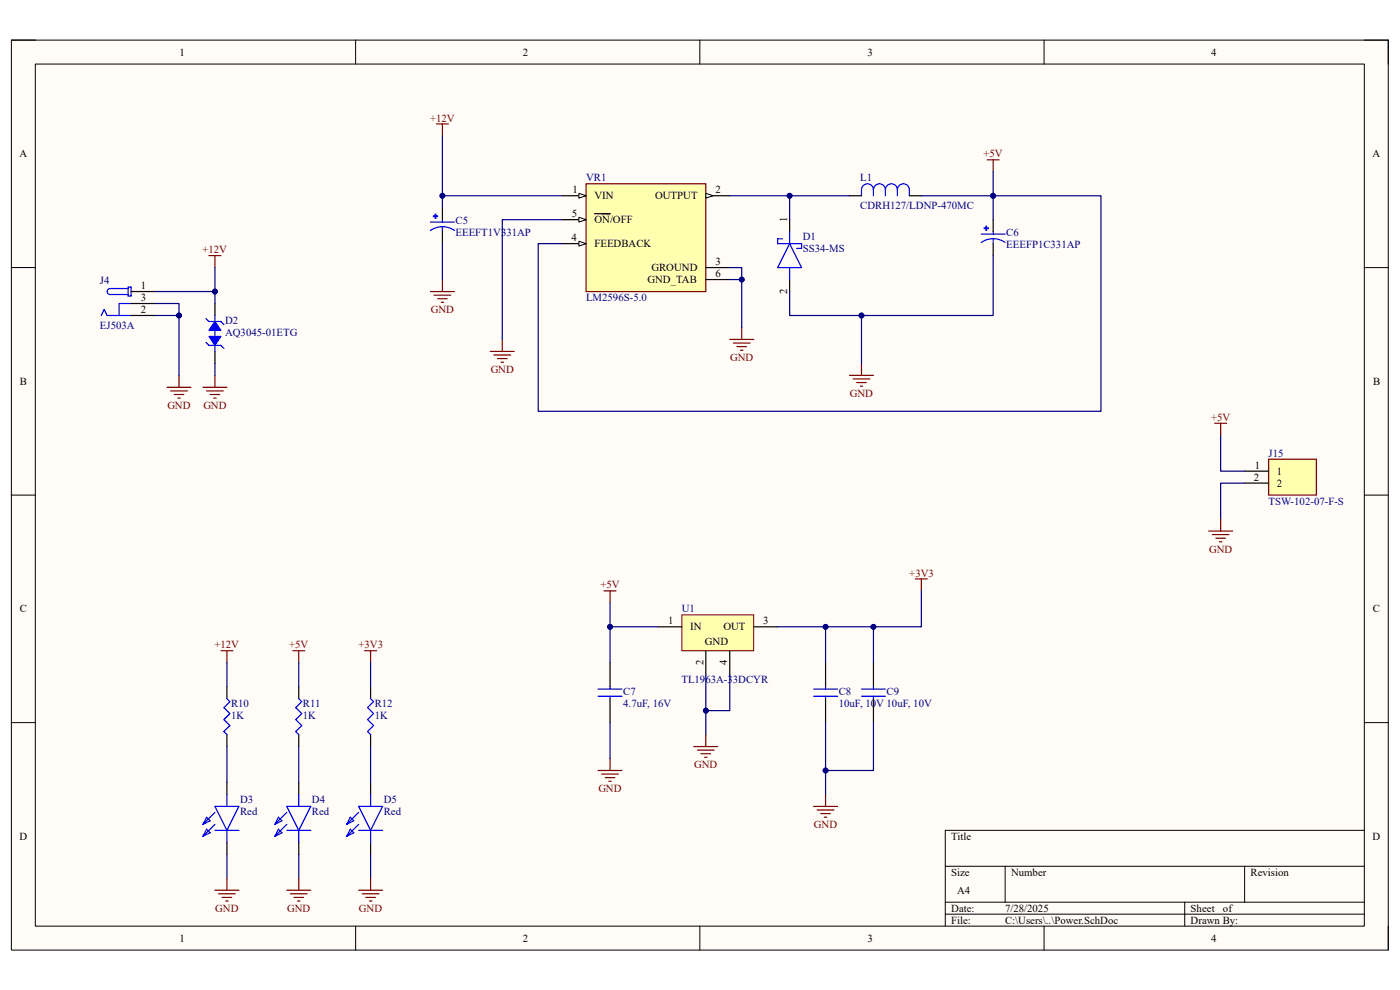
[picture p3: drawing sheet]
<svg xmlns="http://www.w3.org/2000/svg" width="297mm" height="210mm" viewBox="0 0 297 210" stroke-linecap="round" stroke-linejoin="round" font-family="sans-serif">
<path d="M2.4 8.5h292.1v193h-292.1z" fill-rule="evenodd" fill="#fffcf8"/>
<path d="M2.4 8.5h292.1v193h-292.1z" fill="none" stroke="#000" stroke-width=".21"/>
<path d="M7.5 13.6h281.9v182.9h-281.9z" fill-rule="evenodd" fill="#fffcf8"/>
<g fill="none" stroke="#000" stroke-width=".21">
<path d="M2.4 8.5h5.1M7.5 13.6h281.9v182.9h-281.9zM75.4 8.5v5.1M148.5 8.5v5.1M221.5 8.5v5.1M289.4 8.5h5.1v5.1M2.4 56.8h5.1M289.4 56.8h5.1M2.4 105h5.1M289.4 105h5.1M2.4 153.3h5.1M289.4 153.3h5.1"/>
<path d="M289.4 176.1h-88.9v20.4M75.4 196.5v5M148.5 196.5v5M200.5 183.8h88.9M200.5 191.4h88.9M200.5 193.9h88.9M213.2 183.8v7.6M221.5 196.5v5M251.3 191.4v5.1M264 183.8v7.6M294.5 196.5v5"/>
</g>
<path d="M124.3 39h25.4v22.8h-25.4z" fill-rule="evenodd" fill="#ffffb0"/>
<path d="M124.3 39h25.4v22.8h-25.4z" fill="none" stroke="#800000" stroke-width=".25"/>
<path d="M119.3 41.5h5" fill="none" stroke="#000" stroke-width=".25"/>
<path d="M122.8 41l1.5 .5-1.5 .5z" fill="#f8fcff"/>
<path d="M122.8 41l1.5 .5-1.5 .5z" fill="none" stroke="#000" stroke-width=".21"/>
<path d="M119.3 46.6h5" fill="none" stroke="#000" stroke-width=".25"/>
<path d="M122.8 46.1l1.5 .5-1.5 .5z" fill="#f8fcff"/>
<path d="M122.8 46.1l1.5 .5-1.5 .5z" fill="none" stroke="#000" stroke-width=".21"/>
<path d="M119.3 51.7h5M126.1 45.3h3.3" fill="none" stroke="#000" stroke-width=".25"/>
<path d="M122.8 51.2l1.5 .5-1.5 .5z" fill="#f8fcff"/>
<path d="M122.8 51.2l1.5 .5-1.5 .5z" fill="none" stroke="#000" stroke-width=".21"/>
<path d="M149.7 41.5h5.1" fill="none" stroke="#000" stroke-width=".25"/>
<path d="M149.7 41l1.6 .5-1.6 .5z" fill="#f8fcff"/>
<path d="M149.7 41l1.6 .5-1.6 .5z" fill="none" stroke="#000" stroke-width=".21"/>
<path d="M149.7 56.8h5.1M149.7 59.3h5.1" fill="none" stroke="#000" stroke-width=".25"/>
<path d="M92.3 45.4h.2v.9h-.2z" fill-rule="evenodd" fill="#00f"/>
<path d="M92.3 45.4h.2v.9h-.2z" fill="none" stroke="#00f" stroke-width=".25"/>
<path d="M91.9 45.8h.9v.1h-.9z" fill-rule="evenodd" fill="#00f"/>
<g fill="none" stroke="#00f" stroke-width=".25">
<path d="M91.3 48.9a4.4 4.4 0 0 1 5.1 0M91.3 47.1h5.1M91.9 45.8h.9v.1h-.9zM93.9 46.6v.5M93.9 48.1v1M166 50.7h-1v1h5.1v1h-1.1M167.5 51.7l2.6 5.1h-5.1zM167.5 49.1v2.6M167.5 56.8v2.5M21.5 66.9l.6-1.2 .6 1.2h5.1M27.2 61.2h-3.8a.63 .63 0 0 0-.7 .6 .63 .63 0 0 0 .7 .7h3.8M27.2 60.9h.6v1.9h-.6z"/>
<path d="M27.8 64.4h-2.5v2.5"/>
</g>
<path d="M93.9 44.1v2.5M93.9 49.1v2.6M167.5 46.6v2.5M167.5 59.3v2.5M27.8 61.8h5.1M27.8 64.4h5.1M27.8 66.9h5.1" fill="none" stroke="#000" stroke-width=".25"/>
<path d="M209.2 48h.1v.9h-.1z" fill-rule="evenodd" fill="#00f"/>
<path d="M209.2 48h.1v.9h-.1z" fill="none" stroke="#00f" stroke-width=".25"/>
<path d="M208.8 48.4h.9v.1h-.9z" fill-rule="evenodd" fill="#00f"/>
<g fill="none" stroke="#00f" stroke-width=".25">
<path d="M185.3 40.3v1.2M185.3 40.3a1.27 1.27 0 0 0-1.3-1.3 1.27 1.27 0 0 0-1.2 1.3v1.2M185.3 40.3a1.27 1.27 0 0 1 1.3-1.3 1.27 1.27 0 0 1 1.2 1.3M187.8 40.3a1.27 1.27 0 0 1 1.3-1.3 1.27 1.27 0 0 1 1.3 1.3M187.8 40.3v1.2M190.4 40.3a1.27 1.27 0 0 1 1.3-1.3 1.27 1.27 0 0 1 1.2 1.3v1.2M190.4 40.3v1.2M208.2 51.4a4.4 4.4 0 0 1 5 0M208.2 49.7h5M208.8 48.4h.9v.1h-.9zM210.7 49.1v.6M210.7 50.7v1"/>
<path d="M43.7 72.6l.6 .7h2.6l.6 .6M43.7 67.6l.6 .6h2.6l.6 .6M45.6 66.9v7.6"/>
</g>
<path d="M180.2 41.5h2.6M192.9 41.5h2.6M210.7 46.6v2.5M210.7 51.7v2.5M45.6 64.4v2.5M45.6 74.5v2.6" fill="none" stroke="#000" stroke-width=".25"/>
<g fill="none" stroke="#800000" stroke-width=".25">
<path d="M44.3 54.2h2.6M45.6 54.2v2.6M93.9 59.3v2.5M38 79.6v2.6M91.3 61.8h5.1M92.1 62.6h3.5M92.8 63.4h2.1M93.6 64.1h.5M180.2 79.6h5.1M182.8 77.1v2.5M35.4 82.2h5.1M36.2 82.9h3.6"/>
<path d="M37 83.7h2M37.7 84.5h.5M181 80.4h3.5M181.7 81.2h2.1M182.5 81.9h.5"/>
</g>
<path d="M44.3 71.4h2.6l-1.3 1.9z" fill="#00f"/>
<path d="M44.3 71.4h2.6l-1.3 1.9z" fill="none" stroke="#00f" stroke-width=".25"/>
<path d="M45.6 68.2l1.3 1.9h-2.6z" fill="#00f"/>
<path d="M45.6 68.2l1.3 1.9h-2.6z" fill="none" stroke="#00f" stroke-width=".25"/>
<g fill="none" stroke="#800000" stroke-width=".25">
<path d="M92.6 26.3h2.5M93.9 26.3v2.5M209.4 33.9h2.6M210.7 33.9v2.5M45.6 79.6v2.6M104 74.5h5.1M104.8 75.3h3.5M105.5 76.1h2.1M106.3 76.8h.5M106.6 72v2.5M154.8 72h5.1M155.6 72.8h3.5"/>
<path d="M156.3 73.5h2.1M157.1 74.3h.5M157.4 69.5v2.5M43.1 82.2h5M43.8 82.9h3.6M44.6 83.7h2M45.3 84.5h.5"/>
</g>
<path d="M144.7 130.4h15.2v7.6h-15.2z" fill-rule="evenodd" fill="#ffffb0"/>
<path d="M144.7 130.4h15.2v7.6h-15.2z" fill="none" stroke="#800000" stroke-width=".21"/>
<g fill="none" stroke="#000" stroke-width=".25">
<path d="M139.6 133h5.1M149.7 138v5.1M154.8 138v5.1M159.9 133h5.1M48.1 145.7v2.5M48.1 155.8v2.6M63.4 145.7v2.5M63.4 155.8v2.6M78.6 145.7v2.5M78.6 155.8v2.6M129.4 140.6v5.1M129.4 148.2v5.1"/>
<path d="M175.1 140.6v5.1M175.1 148.2v5.1M185.3 140.6v5.1M185.3 148.2v5.1M48.1 166v2.5M48.1 178.7v2.5M63.4 166v2.5M63.4 178.7v2.5M78.6 166v2.5M78.6 178.7v2.5"/>
</g>
<g fill="none" stroke="#800000" stroke-width=".25">
<path d="M46.9 138h2.5M48.1 138v2.6M62.1 138h2.5M63.4 138v2.6M77.3 138h2.6M78.6 138v2.6M128.1 125.3h2.6M129.4 125.3v2.6M194.2 122.8h2.5M195.5 122.8v2.5M147.2 158.4h5.1M148 159.1h3.5"/>
<path d="M148.7 159.9h2.1M149.7 155.8v2.6M126.9 163.4h5.1M127.6 164.2h3.6M128.4 165h2M129.2 165.7h.5M129.4 160.9v2.5M149.5 160.7h.5M172.6 171.1h5.1M173.4 171.8h3.5M174.1 172.6h2.1M174.9 173.4h.5"/>
<path d="M175.1 168.5v2.6"/>
</g>
<g fill="none" stroke="#00f" stroke-width=".25">
<path d="M48.1 148.2l.7 .6-1.3 1.3 1.3 1.3-1.3 1.3 1.3 1.2-1.3 1.3 .6 .6M63.4 148.2l.6 .6-1.3 1.3 1.3 1.3-1.3 1.3 1.3 1.2-1.3 1.3 .7 .6M78.6 148.2l.7 .6-1.3 1.3 1.3 1.3-1.3 1.3 1.3 1.2-1.3 1.3 .6 .6M126.9 147.7h5.1M126.9 146.2h5.1M129.4 145.7v.5M129.4 147.7v.5M172.6 147.7h5.1M172.6 146.2h5.1M175.1 145.7v.5M175.1 147.7v.5M182.8 147.7h5"/>
<path d="M182.8 146.2h5M185.3 145.7v.5M185.3 147.7v.5M43.8 175.9l.8 .8-1.5 .7zM43.8 173.4l.8 .7-1.5 .8zM45.6 171.1h5.1l-2.6 5zM45.6 172.3l-2.5 2.6M45.6 176.1h5.1M45.6 174.9l-2.5 2.5M48.1 168.5v2.6M48.1 176.1v2.6M59.1 175.9l.7 .8-1.5 .7z"/>
<path d="M59.1 173.4l.7 .7-1.5 .8zM60.8 171.1h5.1l-2.5 5zM60.8 172.3l-2.5 2.6M60.8 176.1h5.1M60.8 174.9l-2.5 2.5M63.4 168.5v2.6M63.4 176.1v2.6M74.3 175.9l.8 .8-1.6 .7zM74.3 173.4l.8 .7-1.6 .8zM76.1 171.1h5.1l-2.6 5M76.1 171.1l2.5 5M76.1 176.1h5.1"/>
<path d="M76.1 174.9l-2.6 2.5M76.1 172.3l-2.6 2.6M78.6 168.5v2.6M78.6 176.1v2.6"/>
</g>
<path d="M93.9 51.7v7.6M210.7 54.2v12.7h-43.2v-5.1" fill="none" stroke="#000080" stroke-width=".25"/>
<circle cx="182.8" cy="66.9" r=".51" fill="#000080"/>
<circle cx="182.8" cy="66.9" r=".51" fill="none" stroke="#000080" stroke-width=".21"/>
<path d="M182.8 66.9v10.2" fill="none" stroke="#000080" stroke-width=".25"/>
<circle cx="182.8" cy="66.9" r=".51" fill="#000080"/>
<circle cx="182.8" cy="66.9" r=".51" fill="none" stroke="#000080" stroke-width=".21"/>
<path d="M167.5 41.5h12.7" fill="none" stroke="#000080" stroke-width=".25"/>
<circle cx="167.5" cy="41.5" r=".51" fill="#000080"/>
<circle cx="167.5" cy="41.5" r=".51" fill="none" stroke="#000080" stroke-width=".21"/>
<path d="M195.5 41.5h15.2v5.1" fill="none" stroke="#000080" stroke-width=".25"/>
<circle cx="210.7" cy="41.5" r=".51" fill="#000080"/>
<circle cx="210.7" cy="41.5" r=".51" fill="none" stroke="#000080" stroke-width=".21"/>
<path d="M45.6 56.8v5h-12.7" fill="none" stroke="#000080" stroke-width=".25"/>
<circle cx="45.6" cy="61.8" r=".51" fill="#000080"/>
<circle cx="45.6" cy="61.8" r=".51" fill="none" stroke="#000080" stroke-width=".21"/>
<path d="M32.9 66.9h5.1v12.7" fill="none" stroke="#000080" stroke-width=".25"/>
<circle cx="38" cy="66.9" r=".51" fill="#000080"/>
<circle cx="38" cy="66.9" r=".51" fill="none" stroke="#000080" stroke-width=".21"/>
<path d="M32.9 64.4h5.1v2.5" fill="none" stroke="#000080" stroke-width=".25"/>
<circle cx="38" cy="66.9" r=".51" fill="#000080"/>
<circle cx="38" cy="66.9" r=".51" fill="none" stroke="#000080" stroke-width=".21"/>
<path d="M45.6 61.8v2.6" fill="none" stroke="#000080" stroke-width=".25"/>
<circle cx="45.6" cy="61.8" r=".51" fill="#000080"/>
<circle cx="45.6" cy="61.8" r=".51" fill="none" stroke="#000080" stroke-width=".21"/>
<path d="M210.7 36.4v5.1M45.6 77.1v2.5" fill="none" stroke="#000080" stroke-width=".25"/>
<circle cx="210.7" cy="41.5" r=".51" fill="#000080"/>
<circle cx="210.7" cy="41.5" r=".51" fill="none" stroke="#000080" stroke-width=".21"/>
<path d="M149.7 143.1v7.6h5.1v-7.6" fill="none" stroke="#000080" stroke-width=".25"/>
<circle cx="149.7" cy="150.7" r=".51" fill="#000080"/>
<circle cx="149.7" cy="150.7" r=".51" fill="none" stroke="#000080" stroke-width=".21"/>
<path d="M149.7 150.7v5.1" fill="none" stroke="#000080" stroke-width=".25"/>
<circle cx="149.7" cy="150.7" r=".51" fill="#000080"/>
<circle cx="149.7" cy="150.7" r=".51" fill="none" stroke="#000080" stroke-width=".21"/>
<path d="M139.6 133h-10.2v7.6" fill="none" stroke="#000080" stroke-width=".25"/>
<circle cx="129.4" cy="133" r=".51" fill="#000080"/>
<circle cx="129.4" cy="133" r=".51" fill="none" stroke="#000080" stroke-width=".21"/>
<path d="M129.4 127.9v5.1" fill="none" stroke="#000080" stroke-width=".25"/>
<circle cx="129.4" cy="133" r=".51" fill="#000080"/>
<circle cx="129.4" cy="133" r=".51" fill="none" stroke="#000080" stroke-width=".21"/>
<path d="M165 133h10.1v7.6" fill="none" stroke="#000080" stroke-width=".25"/>
<circle cx="175.1" cy="133" r=".51" fill="#000080"/>
<circle cx="175.1" cy="133" r=".51" fill="none" stroke="#000080" stroke-width=".21"/>
<path d="M175.1 133h10.2v7.6" fill="none" stroke="#000080" stroke-width=".25"/>
<circle cx="185.3" cy="133" r=".51" fill="#000080"/>
<circle cx="185.3" cy="133" r=".51" fill="none" stroke="#000080" stroke-width=".21"/>
<circle cx="175.1" cy="133" r=".51" fill="#000080"/>
<circle cx="175.1" cy="133" r=".51" fill="none" stroke="#000080" stroke-width=".21"/>
<path d="M175.1 153.3v10.1h10.2v-10.1" fill="none" stroke="#000080" stroke-width=".25"/>
<circle cx="175.1" cy="163.4" r=".51" fill="#000080"/>
<circle cx="175.1" cy="163.4" r=".51" fill="none" stroke="#000080" stroke-width=".21"/>
<path d="M175.1 163.4v5.1" fill="none" stroke="#000080" stroke-width=".25"/>
<circle cx="175.1" cy="163.4" r=".51" fill="#000080"/>
<circle cx="175.1" cy="163.4" r=".51" fill="none" stroke="#000080" stroke-width=".21"/>
<path d="M195.5 125.3v7.7h-10.2M129.4 153.3v7.6" fill="none" stroke="#000080" stroke-width=".25"/>
<circle cx="185.3" cy="133" r=".51" fill="#000080"/>
<circle cx="185.3" cy="133" r=".51" fill="none" stroke="#000080" stroke-width=".21"/>
<path d="M154.8 41.5h12.7v5.1M48.1 140.6v5.1M48.1 158.4v7.6M63.4 140.6v5.1M63.4 158.4v7.6M78.6 140.6v5.1M78.6 158.4v7.6M48.1 181.2v5.1M63.4 181.2v5.1M78.6 181.2v5.1" fill="none" stroke="#000080" stroke-width=".25"/>
<g fill="none" stroke="#800000" stroke-width=".25">
<path d="M45.6 188.8h5.1M46.4 189.6h3.5M47.1 190.4h2.1M47.9 191.1h.5M48.1 186.3v2.5M60.8 188.8h5.1M61.6 189.6h3.6M62.4 190.4h2M63.1 191.1h.5M63.4 186.3v2.5M76.1 188.8h5.1M76.8 189.6h3.6"/>
<path d="M77.6 190.4h2M78.4 191.1h.5M78.6 186.3v2.5"/>
</g>
<circle cx="167.5" cy="41.5" r=".51" fill="#000080"/>
<circle cx="167.5" cy="41.5" r=".51" fill="none" stroke="#000080" stroke-width=".21"/>
<path d="M154.8 56.8h2.6v2.5" fill="none" stroke="#000080" stroke-width=".25"/>
<circle cx="157.4" cy="59.3" r=".51" fill="#000080"/>
<circle cx="157.4" cy="59.3" r=".51" fill="none" stroke="#000080" stroke-width=".21"/>
<path d="M154.8 59.3h2.6v10.2" fill="none" stroke="#000080" stroke-width=".25"/>
<circle cx="157.4" cy="59.3" r=".51" fill="#000080"/>
<circle cx="157.4" cy="59.3" r=".51" fill="none" stroke="#000080" stroke-width=".21"/>
<path d="M210.7 41.5h22.9v45.7h-119.4v-35.5h5.1" fill="none" stroke="#000080" stroke-width=".25"/>
<circle cx="210.7" cy="41.5" r=".51" fill="#000080"/>
<circle cx="210.7" cy="41.5" r=".51" fill="none" stroke="#000080" stroke-width=".21"/>
<path d="M93.9 28.8v12.7M119.3 46.6h-12.7v25.4" fill="none" stroke="#000080" stroke-width=".25"/>
<circle cx="93.9" cy="41.5" r=".51" fill="#000080"/>
<circle cx="93.9" cy="41.5" r=".51" fill="none" stroke="#000080" stroke-width=".21"/>
<path d="M119.3 41.5h-25.4v2.6" fill="none" stroke="#000080" stroke-width=".25"/>
<circle cx="93.9" cy="41.5" r=".51" fill="#000080"/>
<circle cx="93.9" cy="41.5" r=".51" fill="none" stroke="#000080" stroke-width=".21"/>
<path d="M269.1 97.4h10.2v7.6h-10.2z" fill-rule="evenodd" fill="#ffffb0"/>
<path d="M257.7 89.8h2.5M259 89.8v2.5M269.1 97.4h10.2v7.6h-10.2zM256.4 112.6h5.1M257.2 113.4h3.5M257.9 114.2h2.1M258.7 114.9h.5M259 110.1v2.5" fill="none" stroke="#800000" stroke-width=".25"/>
<path d="M264 99.9h5.1M264 102.5h5.1" fill="none" stroke="#000" stroke-width=".25"/>
<path d="M259 92.3v7.6h5M264 102.5h-5v7.6" fill="none" stroke="#000080" stroke-width=".25"/>
<g font-size="2.3">
<text x="38.1" y="11.8">1</text>
<text x="110.9" y="11.8">2</text>
<text x="184" y="11.8">3</text>
<text x="256.9" y="11.8">4</text>
<text x="4.1" y="33.4">A</text>
<text x="291.2" y="33.4">A</text>
<text x="121.5" y="41">1</text>
<text x="151.8" y="41">2</text>
<text x="121.3" y="46.1">5</text>
<text x="126.1" y="42.3">VIN</text>
<text x="126.1" y="47.4">ON/OFF</text>
<text x="139" y="42.3">OUTPUT</text>
<text x="167" y="47.1" transform="rotate(-90 167 47.1)">1</text>
<text x="121.2" y="51.2">4</text>
<text x="126.1" y="52.5">FEEDBACK</text>
<text x="138.2" y="57.5">GROUND</text>
<text x="151.8" y="56.3">3</text>
<text x="151.8" y="58.8">6</text>
<text x="29.8" y="61.3">1</text>
<text x="29.8" y="63.9">3</text>
<text x="137.4" y="60.1">GND_TAB</text>
<text x="167" y="62.4" transform="rotate(-90 167 62.4)">2</text>
<text x="29.8" y="66.4">2</text>
<text x="4.2" y="81.7">B</text>
<text x="291.3" y="81.7">B</text>
<text x="266" y="102">2</text>
<text x="266.2" y="99.4">1</text>
<text x="270.9" y="100.7">1</text>
<text x="270.9" y="103.3">2</text>
<text x="4.2" y="129.9">C</text>
<text x="291.3" y="129.9">C</text>
<text x="141.8" y="132.5">1</text>
<text x="146.4" y="133.7">IN</text>
<text x="149.6" y="136.9">GND</text>
<text x="153.5" y="133.7">OUT</text>
<text x="161.9" y="132.5">3</text>
<text x="149.2" y="141.1" transform="rotate(-90 149.2 141.1)">2</text>
<text x="154.3" y="141.1" transform="rotate(-90 154.3 141.1)">4</text>
<text x="4.1" y="178.2">D</text>
<text x="201.8" y="178.2">Title</text>
<text x="291.2" y="178.2">D</text>
<text x="201.8" y="185.8">Size</text>
<text x="214.5" y="185.8">Number</text>
<text x="265.3" y="185.8">Revision</text>
<text x="203.1" y="189.6">A4</text>
<text x="201.8" y="193.4">Date:</text>
<text x="201.8" y="196">File:</text>
<text x="213.2" y="196">C:\Users\..\Power.SchDoc</text>
<text x="213.2" y="193.4">7/28/2025</text>
<text x="252.6" y="196">Drawn By:</text>
<text x="252.6" y="193.4">Sheet</text>
<text x="259.5" y="193.4">of</text>
<text x="38.1" y="199.8">1</text>
<text x="110.9" y="199.8">2</text>
<text x="184" y="199.8">3</text>
<text x="256.9" y="199.8">4</text>
</g>
<g font-size="2.3" fill="#800000">
<text x="91.2" y="25.8">+12V</text>
<text x="208.7" y="33.4">+5V</text>
<text x="43" y="53.7">+12V</text>
<text x="91.4" y="66.4">GND</text>
<text x="154.9" y="76.6">GND</text>
<text x="104.1" y="79.1">GND</text>
<text x="35.5" y="86.7">GND</text>
<text x="43.1" y="86.7">GND</text>
<text x="180.3" y="84.2">GND</text>
<text x="256.9" y="89.3">+5V</text>
<text x="256.5" y="117.2">GND</text>
<text x="127.4" y="124.8">+5V</text>
<text x="192.9" y="122.3">+3V3</text>
<text x="45.5" y="137.5">+12V</text>
<text x="61.3" y="137.5">+5V</text>
<text x="76.1" y="137.5">+3V3</text>
<text x="147.3" y="162.9">GND</text>
<text x="127" y="168">GND</text>
<text x="172.7" y="175.6">GND</text>
<text x="45.7" y="193.4">GND</text>
<text x="60.9" y="193.4">GND</text>
<text x="76.2" y="193.4">GND</text>
</g>
<g font-size="2.3" fill="#000080">
<text x="124.3" y="38.5">VR1</text>
<text x="182.5" y="38.5">L1</text>
<text x="96.6" y="47.5">C5</text>
<text x="182.5" y="44.3">CDRH127/LDNP-470MC</text>
<text x="96.6" y="50">EEEFT1V331AP</text>
<text x="170.3" y="50.9">D1</text>
<text x="170.3" y="53.5">SS34-MS</text>
<text x="213.5" y="50">C6</text>
<text x="213.5" y="52.6">EEEFP1C331AP</text>
<text x="21.2" y="60.2">J4</text>
<text x="124.3" y="63.9">LM2596S-5.0</text>
<text x="21.2" y="69.7">EJ503A</text>
<text x="47.8" y="68.7">D2</text>
<text x="47.8" y="71.2">AQ3045-01ETG</text>
<text x="269.1" y="96.9">J15</text>
<text x="269.1" y="107.1">TSW-102-07-F-S</text>
<text x="144.7" y="129.9">U1</text>
<text x="49" y="150">R10</text>
<text x="64.3" y="150">R11</text>
<text x="79.5" y="150">R12</text>
<text x="132.2" y="147.4">C7</text>
<text x="132.2" y="150">4.7uF, 16V</text>
<text x="144.6" y="145">TL1963A-33DCYR</text>
<text x="177.9" y="147.4">C8</text>
<text x="177.9" y="150">10uF, 10V 10uF, 10V</text>
<text x="188.1" y="147.4">C9</text>
<text x="49" y="152.5">1K</text>
<text x="64.3" y="152.5">1K</text>
<text x="79.5" y="152.5">1K</text>
<text x="50.9" y="170.3">D3</text>
<text x="50.9" y="172.8">Red</text>
<text x="66.2" y="170.3">D4</text>
<text x="66.2" y="172.8">Red</text>
<text x="81.4" y="170.3">D5</text>
<text x="81.4" y="172.8">Red</text>
</g>
</svg>
